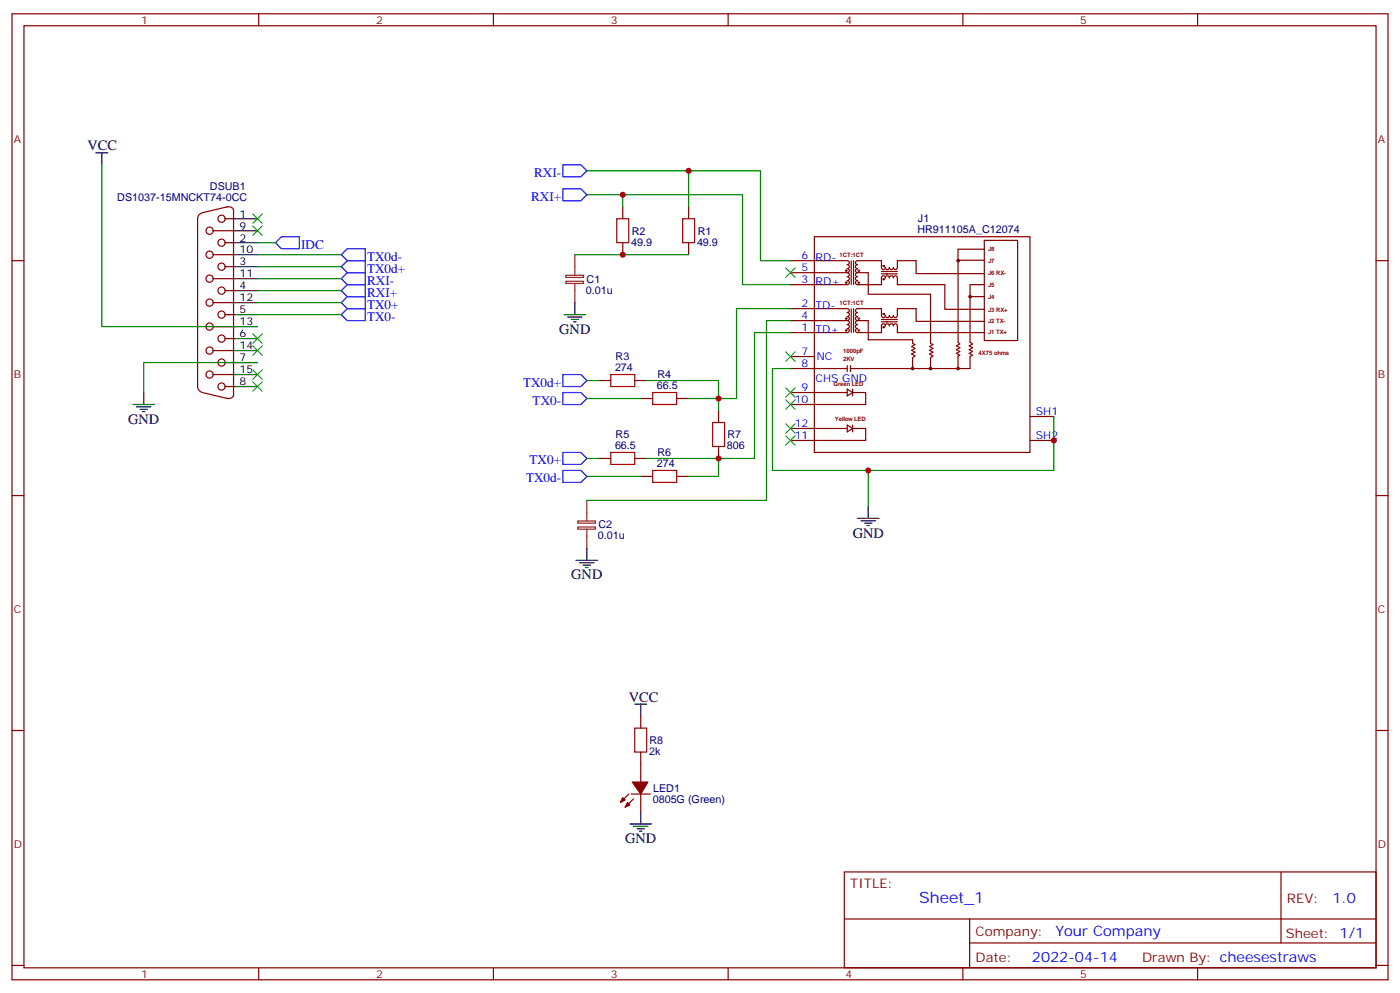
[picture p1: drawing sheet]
<svg xmlns="http://www.w3.org/2000/svg" width="412mm" height="292mm" viewBox="0 0 412 292" stroke-linecap="round" stroke-linejoin="round" font-family="sans-serif">
<g fill="none" stroke="#870000" stroke-width=".35">
<path d="M3.5 4.1h405.4v284.3h-405.4zM7.1 7.6h398.2v277.3h-398.2zM76.2 4.1v3.5M145.3 4.1v3.5M214.5 4.1v3.5M283.6 4.1v3.5M352.8 4.1v3.5M3.5 76.7h3.6M59.5 62.7a1.77 1.77 0 0 0-1.3 1.7v49.4a1.77 1.77 0 0 0 1.3 1.7M62.8 67.9h6M62.8 75h6M66.3 71.4h2.5"/>
<path d="M66.3 64.4h2.5M66.3 78.5h2.5M66.9 60.9a1.31 1.31 0 0 1 1.9 1.1M67 60.9l-7.4 1.7M68.8 61.9v54.3M183.4 60.9v3.5M183.4 71.4v3.6M202.8 60.9v3.5M202.8 71.4v3.6M232.8 76.7h16.8a.58 .58 0 0 1 .6 .6 .58 .58 0 0 1-.6 .6 .59 .59 0 0 1 .6 .6 .59 .59 0 0 1-.6 .6 .59 .59 0 0 1 .6 .6 .59 .59 0 0 1-.6 .6M239.9 69.7h63.5v63.5h-63.5zM250.7 76.8v6.9"/>
<path d="M251.4 76.8v6.9M259.6 79.9h4.7M282.2 76.6h7.7M289.9 70.7h9.9v29.5h-9.9zM289.9 73.4h-7.7v27.3l.5 .5-1 .6 1 .5-1 .6 1 .6-1 .5 1 .6-.5 .2v3.7M405.3 76.7h3.6M62.8 82h6M62.8 89.1h6M62.8 96.1h6M66.3 85.5h2.5M66.3 92.6h2.5M66.3 99.7h2.5"/>
<path d="M232.8 90.8h16.8a.58 .58 0 0 1 .6 .6 .58 .58 0 0 1-.6 .6 .59 .59 0 0 1 .6 .6 .59 .59 0 0 1-.6 .6 .59 .59 0 0 1 .6 .6 .59 .59 0 0 1-.6 .6M232.8 80.3h16.8M232.8 94.4h16.8M249.6 80.3a.58 .58 0 0 1 .6 .5 .58 .58 0 0 1-.6 .6 .59 .59 0 0 1 .6 .6 .59 .59 0 0 1-.6 .6 .59 .59 0 0 1 .6 .6 .59 .59 0 0 1-.6 .6h-16.8M249.6 94.4a.58 .58 0 0 1 .6 .5 .58 .58 0 0 1-.6 .6 .59 .59 0 0 1 .6 .6 .59 .59 0 0 1-.6 .6 .59 .59 0 0 1 .6 .6 .59 .59 0 0 1-.6 .6h-16.8M250.7 90.9v6.9M251.4 90.9v6.9M252.6 80.3a.59 .59 0 0 1-.6-.6 .59 .59 0 0 1 .6-.6 .59 .59 0 0 1-.6-.6 .59 .59 0 0 1 .6-.6 .58 .58 0 0 1-.6-.6 .58 .58 0 0 1 .6-.6h7v2a.58 .58 0 0 0 .6 .6 .58 .58 0 0 0 .6-.6 .59 .59 0 0 0 .6 .6 .59 .59 0 0 0 .6-.6 .59 .59 0 0 0 .6 .7 .59 .59 0 0 0 .6-.7 .58 .58 0 0 0 .6 .6 .58 .58 0 0 0 .5-.6v-2h5.6v3.8h20M252.6 94.4a.59 .59 0 0 1-.6-.6 .59 .59 0 0 1 .6-.6 .59 .59 0 0 1-.6-.6 .59 .59 0 0 1 .6-.6 .58 .58 0 0 1-.6-.6 .58 .58 0 0 1 .6-.6h7v2.1a.58 .58 0 0 0 .6 .6 .58 .58 0 0 0 .6-.6 .59 .59 0 0 0 .6 .6 .59 .59 0 0 0 .6-.6 .59 .59 0 0 0 .6 .6 .59 .59 0 0 0 .6-.6 .58 .58 0 0 0 .6 .6 .58 .58 0 0 0 .5-.6v-2.1h5.6v3.8h20M252.6 80.3h3.2v6.3h18.3v14.5l.7 .3-1 .6 1 .5-1 .6 1 .6-1 .5 1 .6-.7 .5v3.2M252.6 94.4h3.2v5.6h13v1.1l.7 .3-1 .6 1 .5-1 .6 1 .6-1 .5 1 .6-.7 .5v3.2M252.6 80.3a.58 .58 0 0 0-.6 .5 .58 .58 0 0 0 .6 .6 .59 .59 0 0 0-.6 .6 .59 .59 0 0 0 .6 .6 .59 .59 0 0 0-.6 .6 .59 .59 0 0 0 .6 .6h7v-2a.58 .58 0 0 1 .6-.6 .58 .58 0 0 1 .6 .6 .59 .59 0 0 1 .6-.6 .59 .59 0 0 1 .6 .6 .59 .59 0 0 1 .6-.6 .59 .59 0 0 1 .6 .6 .58 .58 0 0 1 .6-.6 .58 .58 0 0 1 .5 .6l.1 2"/>
<path d="M252.6 94.4a.58 .58 0 0 0-.6 .5 .58 .58 0 0 0 .6 .6 .59 .59 0 0 0-.6 .6 .59 .59 0 0 0 .6 .6 .59 .59 0 0 0-.6 .6 .59 .59 0 0 0 .6 .6h7v-2a.58 .58 0 0 1 .6-.6 .58 .58 0 0 1 .6 .6 .59 .59 0 0 1 .6-.6 .59 .59 0 0 1 .6 .6 .59 .59 0 0 1 .6-.6 .59 .59 0 0 1 .6 .6 .58 .58 0 0 1 .6-.6 .58 .58 0 0 1 .5 .6M259.6 94.7h4.7M259.6 94h4.7M259.6 80.6h4.7M264.3 95.9l.1 2M264.3 83.8h14v7.2h11.6M264.3 97.9h25.6M285.8 87.3h4.2M289.9 83.8h-4.1v16.9l.7 .5-1 .6 1 .5-1 .6 1 .6-1 .5 1 .6-.7 .4v3.5h-35.3M59.6 115.5l7.4 1.8M62.8 103.2h6M62.8 110.2h6"/>
<path d="M66.3 106.7h2.5M66.3 113.8h2.5M68.8 116.1a1.41 1.41 0 0 1-1.9 1.1M176.4 112h3.5M187 112h3.5M188.7 117.3h3.6M199.3 117.3h3.5M232.8 108.5h16.8M232.8 115.5h16.8M232.8 105h7.1M249.6 107.6v1.8M249.6 114.5l1.5 1-1.5 1z"/>
<path d="M250.5 107.6v1.8M251.1 115.5h3.9v3.6h-22.2M251.1 114.5v2M176.4 134.9h3.5M187 134.9h3.5M211.7 120.8v3.6M211.7 131.4v3.5M232.8 126.1h16.8M249.6 125.1l1.5 1-1.5 1zM251.1 125.1v2M251.1 126.1h3.9v3.5h-22.2M303.4 129.6h7"/>
<path d="M303.4 122.6h7M3.5 145.9h3.6M188.7 140.2h3.6M199.3 140.2h3.5M405.3 145.9h3.6M3.5 215h3.6M188.7 210.8v3.5M405.3 215h3.6M185.2 233.7l-2.5 2.5M185.9 233.7h5.7M186.6 235.1l-2.5 2.5M188.7 221.4v8.8"/>
<path d="M188.7 233.7v5.3M248.7 256.6h156.6v28.3h-156.6zM377.3 256.7v20.8M248.7 270.5h156.5M285.6 277.5h119.6M285.6 270.5v14.1M3.5 284.2h3.6M76.2 284.9v3.5M145.3 284.9v3.5M214.5 284.9v3.5M283.6 284.9v3.5M352.8 284.9v3.5"/>
<path d="M405.3 284.2h3.6"/>
<circle cx="61.7" cy="67.9" r="1.06"/>
<circle cx="61.7" cy="75" r="1.06"/>
<circle cx="65.3" cy="78.5" r="1.06"/>
<circle cx="65.3" cy="64.4" r="1.06"/>
<circle cx="65.3" cy="71.4" r="1.06"/>
<circle cx="61.7" cy="89.1" r="1.06"/>
<circle cx="61.7" cy="82" r="1.06"/>
<circle cx="61.7" cy="96.1" r="1.06"/>
<circle cx="65.3" cy="99.7" r="1.06"/>
<circle cx="65.3" cy="92.6" r="1.06"/>
<circle cx="65.3" cy="85.5" r="1.06"/>
<circle cx="61.7" cy="110.2" r="1.06"/>
<circle cx="61.7" cy="103.2" r="1.06"/>
<circle cx="65.3" cy="113.8" r="1.06"/>
<circle cx="65.3" cy="106.7" r="1.06"/>
</g>
<g fill="none" stroke="#000" stroke-width=".35">
<path d="M28.2 45h3.5M30 45v3.5M68.8 64.4h7M68.8 71.4h7M68.8 78.5h7M68.8 67.9h7M68.8 75h7M68.8 85.5h7M68.8 92.6h7M68.8 99.7h7M68.8 82h7M68.8 89.1h7"/>
<path d="M68.8 96.1h7M166.2 92.6h6.3M167.2 93.3h4.2M168.3 94h2.1M169 94.7h.7M169.3 89.1v3.5M39.2 119.1h6.3M40.2 119.8h4.2M42.3 115.5v3.6M68.8 106.7h7M68.8 113.8h7M68.8 103.2h7"/>
<path d="M68.8 110.2h7M41.3 120.5h2.1M42 121.2h.7M252.6 152.6h6.3M253.6 153.3h4.3M254.7 154h2.1M255.4 154.7h.7M255.8 149v3.6M169.7 164.9h6.3M170.7 165.6h4.3M171.8 166.3h2.1M172.5 167h.7"/>
<path d="M172.9 161.4v3.5M187 207.3h3.5M188.7 207.3v3.5M188.7 239v3.5M185.6 242.5h6.3M186.6 243.2h4.3M187.7 243.9h2.1M188.4 244.7h.7"/>
</g>
<g fill="none" stroke="#3c3" stroke-width=".35">
<path d="M74.4 63l2.9 2.8M74.4 66.5l2.9 2.8M77.3 63l-2.9 2.8M77.3 66.5l-2.9 2.8M231.4 78.8l2.8 2.9M234.2 78.8l-2.8 2.9M74.4 98.2l2.9 2.9M77.3 98.2l-2.9 2.9M74.4 112.4l2.9 2.8M74.4 101.8l2.9 2.8M74.4 108.8l2.9 2.9M77.3 112.4l-2.9 2.8"/>
<path d="M77.3 101.8l-2.9 2.8M77.3 108.8l-2.9 2.9M231.4 103.5l2.8 2.9M231.4 114.1l2.8 2.8M231.4 117.7l2.8 2.8M234.2 103.5l-2.8 2.9M234.2 114.1l-2.8 2.8M234.2 117.7l-2.8 2.8M231.4 124.7l2.8 2.8M231.4 128.2l2.8 2.9M234.2 124.7l-2.8 2.8M234.2 128.2l-2.8 2.9"/>
</g>
<g fill="#870000" stroke="#870000" stroke-width=".35">
<path d="M184.9 236.2l.7 .7-1.5 .7z"/>
<path d="M183.4 234.8l.7 .7-1.4 .7z"/>
<path d="M186.3 230.2h4.6l-2.2 3.5z"/>
<circle cx="282.2" cy="76.7" r=".35"/>
<circle cx="285.8" cy="87.3" r=".35"/>
<circle cx="274.1" cy="108.5" r=".35"/>
<circle cx="282.2" cy="108.5" r=".35"/>
<circle cx="252.9" cy="79.7" r=".18"/>
<circle cx="249.2" cy="79.7" r=".18"/>
<circle cx="249.2" cy="83.2" r=".18"/>
<circle cx="252.9" cy="83.2" r=".18"/>
<circle cx="249.2" cy="93.8" r=".18"/>
<circle cx="249.2" cy="97.3" r=".18"/>
<circle cx="252.9" cy="93.8" r=".18"/>
<circle cx="252.9" cy="97.3" r=".18"/>
<circle cx="260.3" cy="78.3" r=".18"/>
<circle cx="260.3" cy="82.2" r=".18"/>
<circle cx="260.3" cy="92.4" r=".18"/>
<circle cx="260.3" cy="96.3" r=".18"/>
<circle cx="268.8" cy="108.5" r=".35"/>
</g>
<g fill="none" stroke="#00f" stroke-width=".35">
<path d="M165.8 48.5h5.3l1.8 1.8-1.8 1.7h-5.3zM165.8 55.6h5.3l1.8 1.7-1.8 1.8h-5.3zM82.9 69.7h5.3v3.5h-5.3l-1.8-1.8zM102.3 76.7h5.3v3.6h-5.3l-1.8-1.8zM102.3 73.2h5.3v3.5h-5.3l-1.8-1.7zM102.3 83.8h5.3v3.5h-5.3l-1.8-1.8zM102.3 90.8h5.3v3.6h-5.3l-1.8-1.8zM102.3 80.3h5.3v3.5h-5.3l-1.8-1.8zM102.3 87.3h5.3v3.5h-5.3l-1.8-1.7zM165.8 110.2h5.3l1.8 1.8-1.8 1.8h-5.3zM165.8 115.5h5.3l1.8 1.8-1.8 1.8h-5.3zM165.8 138.5h5.3l1.8 1.7-1.8 1.8h-5.3z"/>
<path d="M165.8 133.2h5.3l1.8 1.7-1.8 1.8h-5.3z"/>
</g>
<g fill="none" stroke="#008700" stroke-width=".35">
<path d="M30 48.5v47.6h45.8M172.9 50.3h29.9v10.6M172.9 57.3h10.5v3.6M183.4 57.3h35.3v26.5h14.1M202.8 50.3h21.2v26.4h8.8M75.8 71.4h5.3M75.8 78.5h24.7M75.8 75h24.7M169.3 75h33.5M75.8 85.5h24.7M75.8 92.6h24.7M75.8 82h24.7"/>
<path d="M75.8 89.1h24.7M232.8 90.8h-15.8v26.5h-5.3v-5.3h-21.2M232.8 97.9h-10.6v37h-10.5M232.8 94.4h-7v52.9h-52.9M75.8 106.7h-33.5v8.8M172.9 112h3.5M172.9 117.3h15.8M202.8 117.3h8.9v3.5M232.8 108.5h-5.3v30h82.9v-15.9M172.9 134.9h3.5M190.5 134.9h21.2v5.3h-8.9M255.8 138.5v10.5"/>
<path d="M172.9 140.2h15.8"/>
</g>
<path d="M181.7 64.4h3.5v7h-3.5zM201.1 64.4h3.5v7h-3.5zM179.9 110.2h7.1v3.6h-7.1zM192.3 115.5h7v3.6h-7zM179.9 133.2h7.1v3.5h-7.1zM192.3 138.5h7v3.5h-7zM209.9 124.4h3.5v7h-3.5zM187 214.3h3.5v7.1h-3.5z" fill="none" stroke="#a10000" stroke-width=".35"/>
<path d="M169.3 75v6M166.7 81h5.2v.7h-5.2zM166.7 82.8h5.2v.6h-5.2zM169.3 83.4v5.7M170.2 153.4h5.2v.6h-5.2zM170.2 155.1h5.2v.7h-5.2zM172.9 147.3v6M172.9 155.8v5.6" fill="none" stroke="#8c2424" stroke-width=".35"/>
<g fill="#c00">
<circle cx="183.4" cy="75" r=".88"/>
<circle cx="183.4" cy="57.3" r=".88"/>
<circle cx="202.8" cy="50.3" r=".88"/>
<circle cx="211.7" cy="134.9" r=".88"/>
<circle cx="211.7" cy="117.3" r=".88"/>
<circle cx="310.4" cy="129.6" r=".88"/>
<circle cx="255.8" cy="138.5" r=".88"/>
</g>
<text font-size="4.6" fill="#00f" x="270.8" y="265.7">Sheet_1</text>
<g font-size="4.2">
<text x="25.8" y="44.3">VCC</text>
<text x="164.7" y="98.2">GND</text>
<text x="37.7" y="124.7">GND</text>
<text x="251.2" y="158.2">GND</text>
<text x="168.3" y="170.6">GND</text>
<text x="185.2" y="206.6">VCC</text>
<text x="184.1" y="248.2">GND</text>
</g>
<g font-size="4.2" fill="#00f">
<text x="392.5" y="265.9">1.0</text>
<text x="310.9" y="275.5">Your Company</text>
<text x="304" y="283.3">2022-04-14</text>
</g>
<g font-size="3.9" fill="#00f">
<text x="157.4" y="52">RXI-</text>
<text x="156.5" y="59.1">RXI+</text>
<text x="88.7" y="73.2">IDC</text>
<text x="108.1" y="76.7">TX0d-</text>
<text x="108.1" y="80.3">TX0d+</text>
<text x="108.1" y="83.8">RXI-</text>
<text x="108.1" y="87.3">RXI+</text>
<text x="108.1" y="94.4">TX0-</text>
<text x="108.1" y="90.8">TX0+</text>
<text x="154.1" y="113.8">TX0d+</text>
<text x="156.9" y="119.1">TX0-</text>
<text x="156" y="136.7">TX0+</text>
<text x="155" y="142">TX0d-</text>
</g>
<g font-size="3.9" fill="#800">
<text x="250.5" y="261.2">TITLE:</text>
<text x="379.1" y="265.9">REV:</text>
<text x="287.4" y="275.4">Company:</text>
<text x="378.7" y="276">Sheet: 1/1</text>
<text x="287.4" y="283.1">Date:</text>
<text x="336.4" y="283.2">Drawn By: cheesestraws</text>
</g>
<g font-size="3.2" fill="#800">
<text x="41.6" y="7.1">1</text>
<text x="110.8" y="7.1">2</text>
<text x="179.9" y="7.1">3</text>
<text x="249.1" y="7.1">4</text>
<text x="318.2" y="7.1">5</text>
<text x="4.1" y="42.2">A</text>
<text x="405.9" y="42.2">A</text>
<text x="4.1" y="111.3">B</text>
<text x="405.9" y="111.3">B</text>
<text x="4.1" y="180.4">C</text>
<text x="405.9" y="180.4">C</text>
<text x="4.1" y="249.6">D</text>
<text x="405.9" y="249.6">D</text>
<text x="41.6" y="287.9">1</text>
<text x="110.8" y="287.9">2</text>
<text x="179.9" y="287.9">3</text>
<text x="249.1" y="287.9">4</text>
<text x="318.2" y="287.9">5</text>
</g>
<g font-size="3.2" fill="#000080">
<text x="34.5" y="59.3">DS1037-15MNCKT74-0CC</text>
<text x="61.8" y="56">DSUB1</text>
<text x="270.4" y="65.4">J1</text>
<text x="186.1" y="69.1">R2</text>
<text x="205.5" y="69.1">R1</text>
<text x="270.2" y="68.6">HR911105A_C12074</text>
<text x="185.9" y="72.4">49.9</text>
<text x="205.3" y="72.4">49.9</text>
<text x="172.8" y="83.2">C1</text>
<text x="172.6" y="86.5">0.01u</text>
<text x="181.3" y="106">R3</text>
<text x="181.2" y="109.2">274</text>
<text x="193.7" y="111.3">R4</text>
<text x="193.5" y="114.5">66.5</text>
<text x="181.3" y="128.9">R5</text>
<text x="214.3" y="129">R7</text>
<text x="181.2" y="132.1">66.5</text>
<text x="193.5" y="137.4">274</text>
<text x="193.7" y="134.2">R6</text>
<text x="214.1" y="132.2">806</text>
<text x="176.3" y="155.5">C2</text>
<text x="176.1" y="158.8">0.01u</text>
<text x="191.3" y="219">R8</text>
<text x="191.2" y="222.2">2k</text>
<text x="192.4" y="233.1">LED1</text>
<text x="192.3" y="236.3">0805G (Green)</text>
</g>
<g font-size="3.2">
<text x="70.6" y="64">1</text>
<text x="70.6" y="71.1">2</text>
<text x="70.6" y="67.6">9</text>
<text x="70.6" y="74.6">10</text>
<text x="70.6" y="78.1">3</text>
<text x="70.6" y="81.7">11</text>
<text x="70.6" y="85.2">4</text>
<text x="70.6" y="88.7">12</text>
<text x="70.6" y="92.3">5</text>
<text x="70.6" y="95.8">13</text>
<text x="70.6" y="99.3">6</text>
<text x="70.6" y="106.4">7</text>
<text x="70.6" y="102.8">14</text>
<text x="70.6" y="113.4">8</text>
<text x="70.6" y="109.9">15</text>
</g>
<g font-size="3.2" fill="#00f">
<text x="236.1" y="76.4">6</text>
<text x="240.2" y="76.7">RD-</text>
<text x="236.1" y="79.9">5</text>
<text x="236.1" y="83.4">3</text>
<text x="240.2" y="83.8">RD+</text>
<text x="236.1" y="94">4</text>
<text x="236.1" y="90.5">2</text>
<text x="240.2" y="90.8">TD-</text>
<text x="236.1" y="97.5">1</text>
<text x="240.2" y="97.9">TD+</text>
<text x="236.1" y="104.6">7</text>
<text x="240.6" y="106">NC</text>
<text x="236.1" y="108.1">8</text>
<text x="240.2" y="112.4">CHS GND</text>
<text x="234.1" y="118.7">10</text>
<text x="236.1" y="115.2">9</text>
<text x="234.1" y="125.8">12</text>
<text x="305.2" y="122.2">SH1</text>
<text x="234.1" y="129.3">11</text>
<text x="305.2" y="129.3">SH2</text>
</g>
<g font-size="1.8" fill="#800">
<text x="247.3" y="75.6">1CT:1CT</text>
<text x="291" y="73.8">J8</text>
<text x="291" y="77.4">J7</text>
<text x="291" y="80.9">J6 RX-</text>
<text x="247.3" y="89.8">1CT:1CT</text>
<text x="291" y="84.5">J5</text>
<text x="291" y="88">J4</text>
<text x="291" y="91.8">J3 RX+</text>
<text x="291" y="95.1">J2 TX-</text>
<text x="291" y="98.2">J1 TX+</text>
<text x="248.4" y="103.8">1000pF</text>
<text x="248.4" y="106.3">2KV</text>
<text x="288.2" y="104.5">4X75 ohms</text>
<text x="245.5" y="113.7">Green LED</text>
<text x="245.9" y="123.9">Yellow LED</text>
</g>
</svg>
